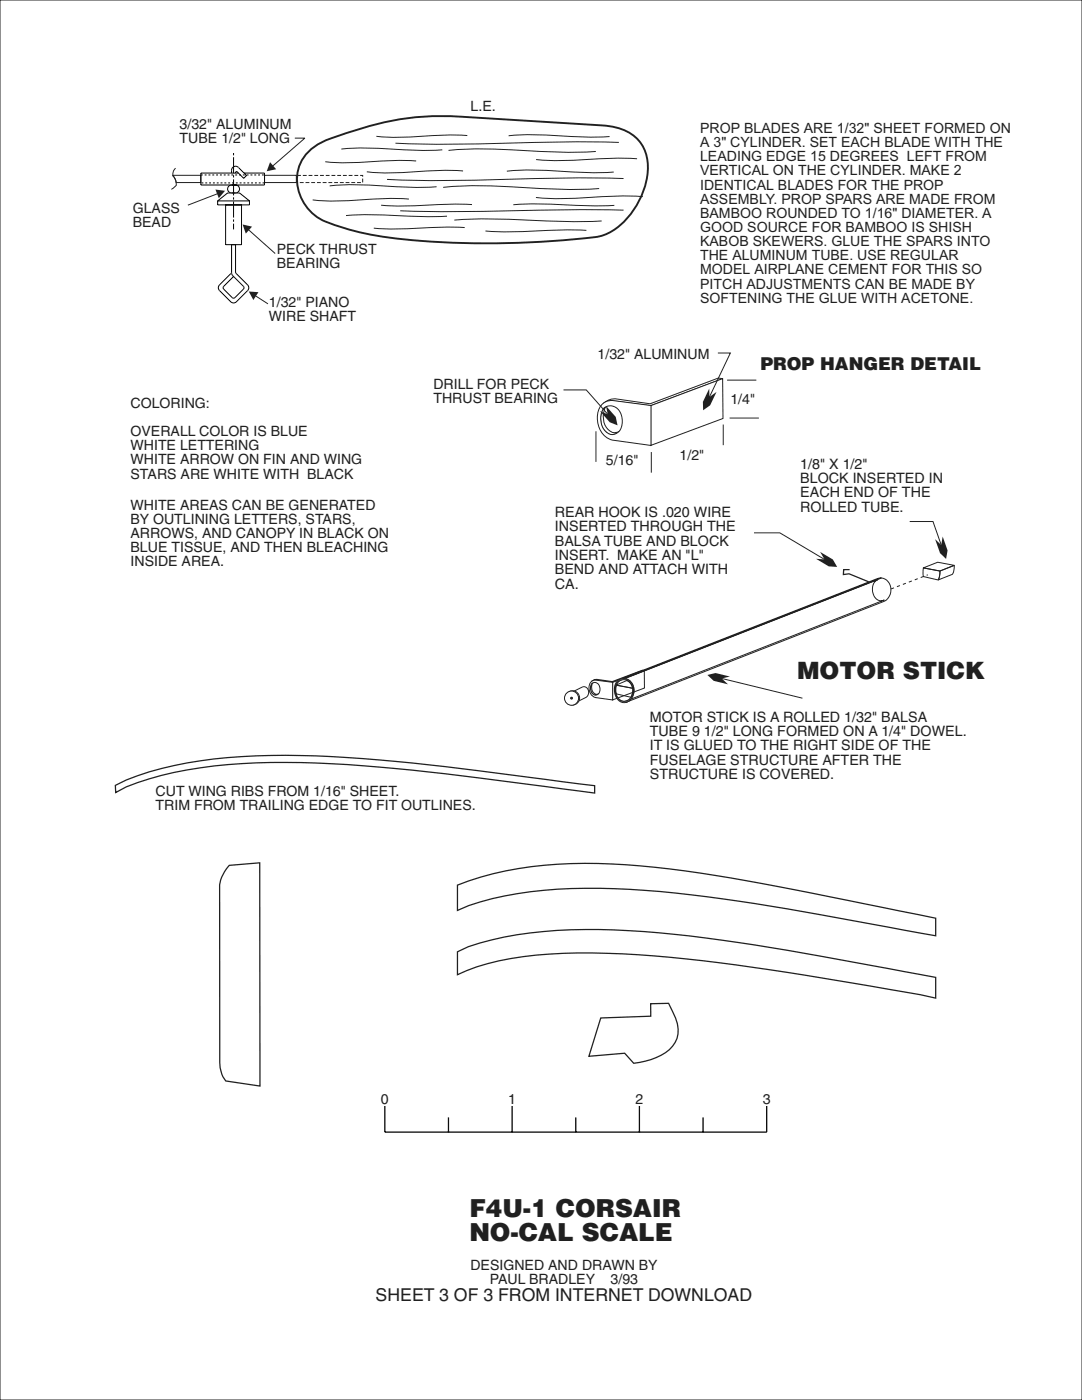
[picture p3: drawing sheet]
<svg xmlns="http://www.w3.org/2000/svg" width="216mm" height="279mm" viewBox="0 0 216 279" stroke-linecap="round" stroke-linejoin="round" font-family="sans-serif">
<path d="M0 0h215.9v279.4h-215.9z" fill="none" stroke="#231f20" stroke-width=".2"/>
<path d="M23 156.7a53 53 0 0 1 17-4.9 157.4 157.4 0 0 1 35.7-.1 1103.7 1103.7 0 0 1 43 5.1v1.5l-16.5-2.2a369 369 0 0 0-45.2-3.9 90.5 90.5 0 0 0-29.5 4l-2.3 .8-2.1 1.2z" fill-rule="evenodd" fill="#fff" stroke="#231f20" stroke-width=".25"/>
<path d="M76.8 220.7v5.2h76.2v-5.2M89.5 223v2.9M102.2 220.7v5.2M114.9 223v2.9M127.6 220.7v5.2M140.3 223v2.9" fill="none" stroke="#000" stroke-width=".25"/>
<g fill="#fff" stroke="#231f20" stroke-width=".2">
<path d="M118 136l.5-.3 .6-.1 3.1 .4 6-2.2h.4l-6.4 2.4-3.4-.4z" fill-rule="evenodd"/>
<path d="M118.1 136.4l.3-.2a1.4 1.4 0 0 0-.3 1.4 1.4 1.4 0 0 0 1.1 .9l.3-.1a.95 .95 0 0 1-1 .3 .95 .95 0 0 1-.6-.9l-.1-.8z" fill-rule="evenodd"/>
<path d="M122.2 136.2l6.4-2.4v3.5l-6.4 2.4z" fill-rule="evenodd"/>
<path d="M118 136l.9-.3 3.4 .5v3.5l-3.5-.5a2.04 2.04 0 0 1-.8-3.2zM118.1 136.4a1.08 1.08 0 0 1 1.2 0 1.08 1.08 0 0 1 .4 1.2 .93 .93 0 0 1-.8 1.1 .93 .93 0 0 1-1-.9v-.9z" fill-rule="evenodd"/>
<path d="M114 138.2l2.5-1.2 .7 .4 .3 .8-.2 .5-.3 .4-2.3 1.2 .5-.6v-.8l-.5-.7z" fill-rule="evenodd"/>
<path d="M113.8 138.4a1.08 1.08 0 0 1 1.5 .5 1.08 1.08 0 0 1-.7 1.4 1.1 1.1 0 0 1-1.2-.6 1.1 1.1 0 0 1 .4-1.3z" fill-rule="evenodd"/>
<circle cx="114.2" cy="139.3" r="1.41"/>
<circle cx="114" cy="139.3" r="1.41"/>
</g>
<path d="M123.3 136.2l.5-.4 51.3-20.1a2.35 2.35 0 0 0-1 2.3 2.35 2.35 0 0 0 1.7 1.9l.7-.2-51.3 20.1a1.7 1.7 0 0 1-2.4-1.7v-.9zM123.8 135.5l51.2-20 .9-.2-51.3 20.1zM124.6 135.4l51.3-20.1a2.5 2.5 0 0 1 1.9 2.3 2.5 2.5 0 0 1-1.6 2.5l-51.3 20.1a2.51 2.51 0 0 0 1.6-2.5 2.51 2.51 0 0 0-1.9-2.3z" fill="none" stroke="#231f20" stroke-width=".2"/>
<path d="M123.1 136a2.03 2.03 0 0 1 2.4-.3 2.03 2.03 0 0 1 1 2.1 2 2 0 0 1-.8 2 2 2 0 0 1-2.2 .1 2.98 2.98 0 0 1-.4-3.9zM123.3 136.2a1.91 1.91 0 0 1 2.3-.1 1.91 1.91 0 0 1 .6 2.3 1.7 1.7 0 0 1-1.7 1.6 1.7 1.7 0 0 1-1.6-1.7 2.51 2.51 0 0 1 .4-2.1z" fill-rule="evenodd" fill="#fff" stroke="#231f20" stroke-width=".2"/>
<path d="M150.5 106.3h5.1l9.1 5.5M184.2 113.3l2.9-1.1 3.3 .6-2.8 1.2zM184.2 113.3l3.4 .7-.1 1.1-.3 .6-3-.6zM187.6 114l2.8-1.2-.1 1.4-.2 .4-2.9 1.1 .2-.4zM123 136.7l3.3 .7-.1 1.1-.3 .7-2.9-.7zM123 136.7l2.1-.9 .6 .5 .6 1z" fill="none" stroke="#231f20" stroke-width=".2"/>
<path d="M177.8 117.5l7.3-2.8" fill="none" stroke="#231f20" stroke-width=".2" stroke-dasharray=".6 .6" stroke-linecap="butt"/>
<path d="M169.5 113.7h-1.2v1l1.1-.2 3.9 1.6" fill="none" stroke="#231f20" stroke-width=".25"/>
<path d="M163.7 110.1l2.5 1.6 .8 1.4-1.6-.1-2.6-1.5 1.7 .1z" fill-rule="evenodd" fill="#231f20"/>
<path d="M181.5 104.1h4.7l1.7 4.9" fill="none" stroke="#231f20" stroke-width=".2"/>
<path d="M186.6 107.6l1.2 1.2 .3-1.7 1 2.8-.3 1.6-1.2-1.1z" fill-rule="evenodd" fill="#231f20"/>
<path d="M143.8 135.3l16.3 4" fill="none" stroke="#231f20" stroke-width=".2"/>
<path d="M141.2 134.7l1.6-.4 2.9 .7-1.7 .4 1.3 1.2-2.9-.7z" fill-rule="evenodd" fill="#231f20"/>
<g fill="#fff" stroke="#231f20" stroke-width=".2">
<path d="M120.3 80.6a3.4 3.4 0 0 1 2.4-1l7 1 13.6-5.2 .9 .2-14.4 5.4-7.6-1-.8 .1z" fill-rule="evenodd"/>
<path d="M120.4 81.5l.8-.6a3.3 3.3 0 0 0-.5 3.9 2.19 2.19 0 0 0 2.6 1.4l.4-.2a1.97 1.97 0 0 1-3.3-.3 3.9 3.9 0 0 1 0-4.2z" fill-rule="evenodd"/>
<path d="M129.8 81l14.4-5.4 .1 7.9-14.5 5.4z" fill-rule="evenodd"/>
<path d="M120.3 80.5l1.2-.5 .7-.1 7.7 1v8l-7.8-1.1a4.6 4.6 0 0 1-1.8-7.3zM120.5 81.5a2.26 2.26 0 0 1 3.6 1.6 2.62 2.62 0 0 1-2 3.6 3.2 3.2 0 0 1-2.1-4.2z" fill-rule="evenodd"/>
</g>
<path d="M143.2 70.5h2.5l-4.2 8.9" fill="none" stroke="#231f20" stroke-width=".2"/>
<path d="M141.5 77.5l.1 1.7 1.4-1-1.3 2.7-1.4 1v-1.7z" fill-rule="evenodd" fill="#231f20"/>
<path d="M112.4 77.8h4.6l4.4 5.1M145.1 75.9h5.8M118.9 86.1v6.1M130 90.2v4.1M144.3 84.7v4.1M145.6 83.4h5.8" fill="none" stroke="#231f20" stroke-width=".2"/>
<path d="M119.7 82.1l1.6 .6-.4-1.7 2 2.2 .3 1.7-1.5-.6z" fill-rule="evenodd" fill="#231f20"/>
<circle cx="114" cy="139.3" r=".19" fill="#0f4845" stroke="#231f20" stroke-width=".2"/>
<g fill="none" stroke="#231f20" stroke-width=".2">
<path d="M58.8 27.6h2l-6.4 5.6M65.8 37.1a98.7 98.7 0 0 1 15.2 .3l6.1-.1M68.1 29.7a97.3 97.3 0 0 1 14.4 .3l5.8-.1M81.6 39.7a119.2 119.2 0 0 0-13.8 .4h-2.7l-2.7-.2M83 32.1a152.8 152.8 0 0 0-14 .4l-4.1-.2M88.4 37.4a119.9 119.9 0 0 1 20.1 .3l5.5 .1 5.6-.2M89.5 30a145.8 145.8 0 0 1 20.7 .3l5.2 .1 3.5-.2M92.4 34.1a119.2 119.2 0 0 0-13.8 .4h-2.7l-2.7-.2M93.2 27.1a152.8 152.8 0 0 0-14 .3l-4.1-.2M101.1 34.2a98.8 98.8 0 0 1 15.2 .2l6.2-.1M101.5 27.1a97.3 97.3 0 0 1 14.3 .2h5.8M123.5 28.4a858 858 0 0 0-34.1 .4l-10.5-.2"/>
<path d="M124.4 35.6a870.6 870.6 0 0 0-36.1 .4l-11.1-.2M127.1 31.7a140.4 140.4 0 0 0-14.5 .3l-5.6-.2M128.3 39.2a142.4 142.4 0 0 0-15.4 .4h-3l-3-.2M69 43a139.6 139.6 0 0 1 15.9 .2l4.3-.1M90.7 43.9a179.4 179.4 0 0 1 20.7 .3l8.7-.1M92.7 45.4a120.3 120.3 0 0 0-12.6 .3l-5.5-.2M94.2 40.8a120.4 120.4 0 0 0-12.6 .3l-5.6-.1M102.4 40.9a139.6 139.6 0 0 1 15.8 .2l4.4-.1M117 46a172.6 172.6 0 0 0-14.5 .3l-5.6-.2M124.4 41.9h-10.6a683.3 683.3 0 0 1-33.9 .2"/>
</g>
<path d="M53.9 32.4l1.2 1.4-1.9 .4z" fill="#231f20"/>
<path d="M49.6 45.8l5.3 4.8" fill="none" stroke="#231f20" stroke-width=".2"/>
<path d="M48.4 44.8l1.9 .4-1.2 1.4z" fill="#231f20"/>
<path d="M50.9 59l2.6 1.6" fill="none" stroke="#231f20" stroke-width=".2"/>
<path d="M49.6 58.2l2 .1-1 1.6z" fill="#231f20"/>
<path d="M43.5 38.6l-6 2.3" fill="none" stroke="#231f20" stroke-width=".2"/>
<path d="M43 37.8l1.9 .3-1.2 1.5z" fill="#231f20"/>
<g fill="#fff" stroke="#231f20" stroke-width=".2">
<path d="M52.8 35h6.3v1.4h-6.3z" fill-rule="evenodd"/>
<path d="M34.5 35h5.6v1.4h-5l-.2-.7z" fill-rule="evenodd"/>
</g>
<path d="M59.3 35h13.1v1.4h-13.1z" fill="none" stroke="#231f20" stroke-width=".2" stroke-dasharray=".8 .4" stroke-linecap="butt"/>
<path d="M46.2 36.9a.79 .79 0 0 0-.8 .8 .79 .79 0 0 0 .8 .8M47 36.9a.79 .79 0 0 1 .8 .8 .79 .79 0 0 1-.8 .8M47.3 34.3l-.1-.1-.2 .2M47.6 33.4l-.2-.1a.79 .79 0 0 0-1.2 .7M43.8 56.9l-.2 .5 .2 .6M44.6 57.1l-.1 .3 .1 .3M46 54.6l.2-.1 .2 .5M46.3 59.4l.3 .1 .3-.1M47 54.3l.1 .3M48.6 57.1l.1 .3-.1 .3M49.4 56.9l.2 .5-.2 .6M46 60.2l.6 .3 .6-.3" fill="none" stroke="#fafdff" stroke-width=".2"/>
<path d="M46.2 34.5a1 1 0 0 1 .8-1.3l.6 .2 1.6 1.6-.6 .6-1.3-1.3h-.2l-.1 .2M46.2 36.9a.79 .79 0 0 0-.8 .8 .79 .79 0 0 0 .8 .8M47 36.9a.79 .79 0 0 1 .8 .8 .79 .79 0 0 1-.8 .8M47.6 34.5h-7.5v2.4h12.7v-2.4h-4.1M43.4 40.1v.8h6.4v-.8M43.4 40.1l2-1.6h2.4l2 1.6M43.4 40.1h6.4M45 40.9v7.9h3.2v-7.9M46.2 54.5l.2 .5 2.2 2.1 .1 .3-.1 .3-1.7 1.7-.3 .1-.3-.1-1.7-1.7-.1-.3 .1-.3 2-1.9M46.2 48.8v5.7M47 48.8v5.6l2.4 2.5 .2 .5-.2 .6-2.2 2.2-.6 .3-.6-.3-2.2-2.2-.2-.6 .2-.5 2.4-2.4" fill="none" stroke="#000" stroke-width=".2"/>
<path d="M40.1 34.9h12.7M52.8 36.5h-12.7" fill="none" stroke="#000" stroke-width=".2" stroke-dasharray=".4 .4" stroke-linecap="butt"/>
<path d="M46.6 30.5v15.3" fill="none" stroke="#000" stroke-width=".2" stroke-dasharray=".5 .4 3.2 .4" stroke-linecap="butt"/>
<path d="M61.5 30.3a13.6 13.6 0 0 1 6.1-3.2 57.3 57.3 0 0 1 24.3-3.8l28.3 1.7a10 10 0 0 1 7.6 3.5 9.7 9.7 0 0 1 1 8.4 15.8 15.8 0 0 1-7.4 9.6 17.2 17.2 0 0 1-6.4 1.2 165 165 0 0 1-40.9-.8 43.9 43.9 0 0 1-10.3-3.2 9 9 0 0 1-3.9-11.1l.7-1.2z" fill="none" stroke="#231f20" stroke-width=".38"/>
<path d="M35 33.6a1.43 1.43 0 0 0 0 2.1 1.55 1.55 0 0 1 0 1.5l-.8 .6" fill="none" stroke="#231f20" stroke-width=".2"/>
<path d="M45.8 172.7l6-.5 .1 44.5-6.9-1a5.7 5.7 0 0 1-1.2-3.7v-35.4a7.6 7.6 0 0 1 2-3.9zM91.3 176.6a74 74 0 0 1 30.8-4.2 254.9 254.9 0 0 1 36.7 5.2l27.9 5.6v3.6l-2.9-.6a707.4 707.4 0 0 0-42.8-7.2 143.1 143.1 0 0 0-35.2-1 50.8 50.8 0 0 0-14.5 3.7zM91.3 190a40.1 40.1 0 0 1 11.9-3.5 129 129 0 0 1 34.6 .3 617.1 617.1 0 0 1 42.6 7.1l6.3 1.2v4.1a635.3 635.3 0 0 0-53-8.2 134.3 134.3 0 0 0-29.3-.1 43.3 43.3 0 0 0-13.1 3.6zM186.7 186.8h.1M119.9 203.2l10-.4-.1-2.5 3.6-.1a11.1 11.1 0 0 1 1.9 6.1 6.2 6.2 0 0 1-4.4 4.8 17.2 17.2 0 0 1-4.4 1.1l-1.9-2-7.1 .6z" fill="none" stroke="#231f20" stroke-width=".25"/>
<g font-size="4.9" fill="#231f20">
<text x="93.7" y="242.8">F4U-1 CORSAIR</text>
<text x="93.7" y="247.8">NO-CAL SCALE</text>
</g>
<text font-size="4.8" fill="#231f20" x="159" y="135.6">MOTOR STICK</text>
<g font-size="3.5" fill="#231f20">
<text x="151.7" y="73.8">PROP HANGER DETAIL</text>
<text x="74.9" y="259.7">SHEET 3 OF 3 FROM INTERNET DOWNLOAD</text>
</g>
<g font-size="2.9" fill="#231f20">
<text x="159.7" y="93.5">1/8&quot; X 1/2&quot;</text>
<text x="159.7" y="96.4">BLOCK INSERTED IN</text>
<text x="159.7" y="99.2">EACH END OF THE</text>
<text x="110.7" y="103.2">REAR HOOK IS .020 WIRE</text>
<text x="110.7" y="106.1">INSERTED THROUGH THE</text>
<text x="159.7" y="102.1">ROLLED TUBE.</text>
<text x="110.7" y="108.9">BALSA TUBE AND BLOCK</text>
<text x="110.7" y="111.8">INSERT. MAKE AN &quot;L&quot;</text>
<text x="110.7" y="114.6">BEND AND ATTACH WITH</text>
<text x="110.7" y="117.5">CA.</text>
<text x="129.7" y="144.1">MOTOR STICK IS A ROLLED 1/32&quot; BALSA</text>
<text x="129.7" y="146.9">TUBE 9 1/2&quot; LONG FORMED ON A 1/4&quot; DOWEL.</text>
<text x="129.7" y="149.8">IT IS GLUED TO THE RIGHT SIDE OF THE</text>
<text x="129.7" y="152.6">FUSELAGE STRUCTURE AFTER THE</text>
<text x="129.7" y="155.5">STRUCTURE IS COVERED.</text>
</g>
<g font-size="2.8" fill="#231f20">
<text x="93.9" y="22.1">L.E.</text>
<text x="35.8" y="25.6">3/32&quot; ALUMINUM</text>
<text x="35.8" y="28.5">TUBE 1/2&quot; LONG</text>
<text x="139.7" y="26.6">PROP BLADES ARE 1/32&quot; SHEET FORMED ON</text>
<text x="139.7" y="29.4">A 3&quot; CYLINDER. SET EACH BLADE WITH THE</text>
<text x="139.7" y="32.2">LEADING EDGE 15 DEGREES LEFT FROM</text>
<text x="139.7" y="35">VERTICAL ON THE CYLINDER. MAKE 2</text>
<text x="139.7" y="37.8">IDENTICAL BLADES FOR THE PROP</text>
<text x="139.7" y="40.7">ASSEMBLY. PROP SPARS ARE MADE FROM</text>
<text x="26.5" y="42.4">GLASS</text>
<text x="26.5" y="45.2">BEAD</text>
<text x="139.7" y="43.5">BAMBOO ROUNDED TO 1/16&quot; DIAMETER. A</text>
<text x="139.7" y="46.3">GOOD SOURCE FOR BAMBOO IS SHISH</text>
<text x="55.2" y="50.7">PECK THRUST</text>
<text x="55.2" y="53.6">BEARING</text>
<text x="139.7" y="49.1">KABOB SKEWERS. GLUE THE SPARS INTO</text>
<text x="139.7" y="52">THE ALUMINUM TUBE. USE REGULAR</text>
<text x="139.7" y="54.8">MODEL AIRPLANE CEMENT FOR THIS SO</text>
<text x="139.7" y="57.6">PITCH ADJUSTMENTS CAN BE MADE BY</text>
<text x="53.7" y="61.3">1/32&quot; PIANO</text>
<text x="53.7" y="64.1">WIRE SHAFT</text>
<text x="139.7" y="60.4">SOFTENING THE GLUE WITH ACETONE.</text>
<text x="119.2" y="71.7">1/32&quot; ALUMINUM</text>
<text x="86.5" y="77.6">DRILL FOR PECK</text>
<text x="26" y="81.4">COLORING:</text>
<text x="86.5" y="80.5">THRUST BEARING</text>
<text x="145.7" y="80.7">1/4&quot;</text>
<text x="26" y="87">OVERALL COLOR IS BLUE</text>
<text x="26" y="89.9">WHITE LETTERING</text>
<text x="26" y="92.7">WHITE ARROW ON FIN AND WING</text>
<text x="26" y="95.5">STARS ARE WHITE WITH BLACK</text>
<text x="120.9" y="92.8">5/16&quot;</text>
<text x="135.6" y="91.7">1/2&quot;</text>
<text x="26" y="101.7">WHITE AREAS CAN BE GENERATED</text>
<text x="26" y="104.5">BY OUTLINING LETTERS, STARS,</text>
<text x="26" y="107.4">ARROWS, AND CANOPY IN BLACK ON</text>
<text x="26" y="110.2">BLUE TISSUE, AND THEN BLEACHING</text>
<text x="26" y="113">INSIDE AREA.</text>
<text x="31.1" y="158.9">CUT WING RIBS FROM 1/16&quot; SHEET.</text>
<text x="31.1" y="161.7">TRIM FROM TRAILING EDGE TO FIT OUTLINES.</text>
<text x="76" y="220.3">0</text>
<text x="101.4" y="220.3">1</text>
<text x="126.8" y="220.3">2</text>
<text x="152.2" y="220.3">3</text>
<text x="93.9" y="253.4">DESIGNED AND DRAWN BY</text>
<text x="97.7" y="256.2">PAUL BRADLEY</text>
<text x="121.8" y="256.2">3/93</text>
</g>
</svg>
